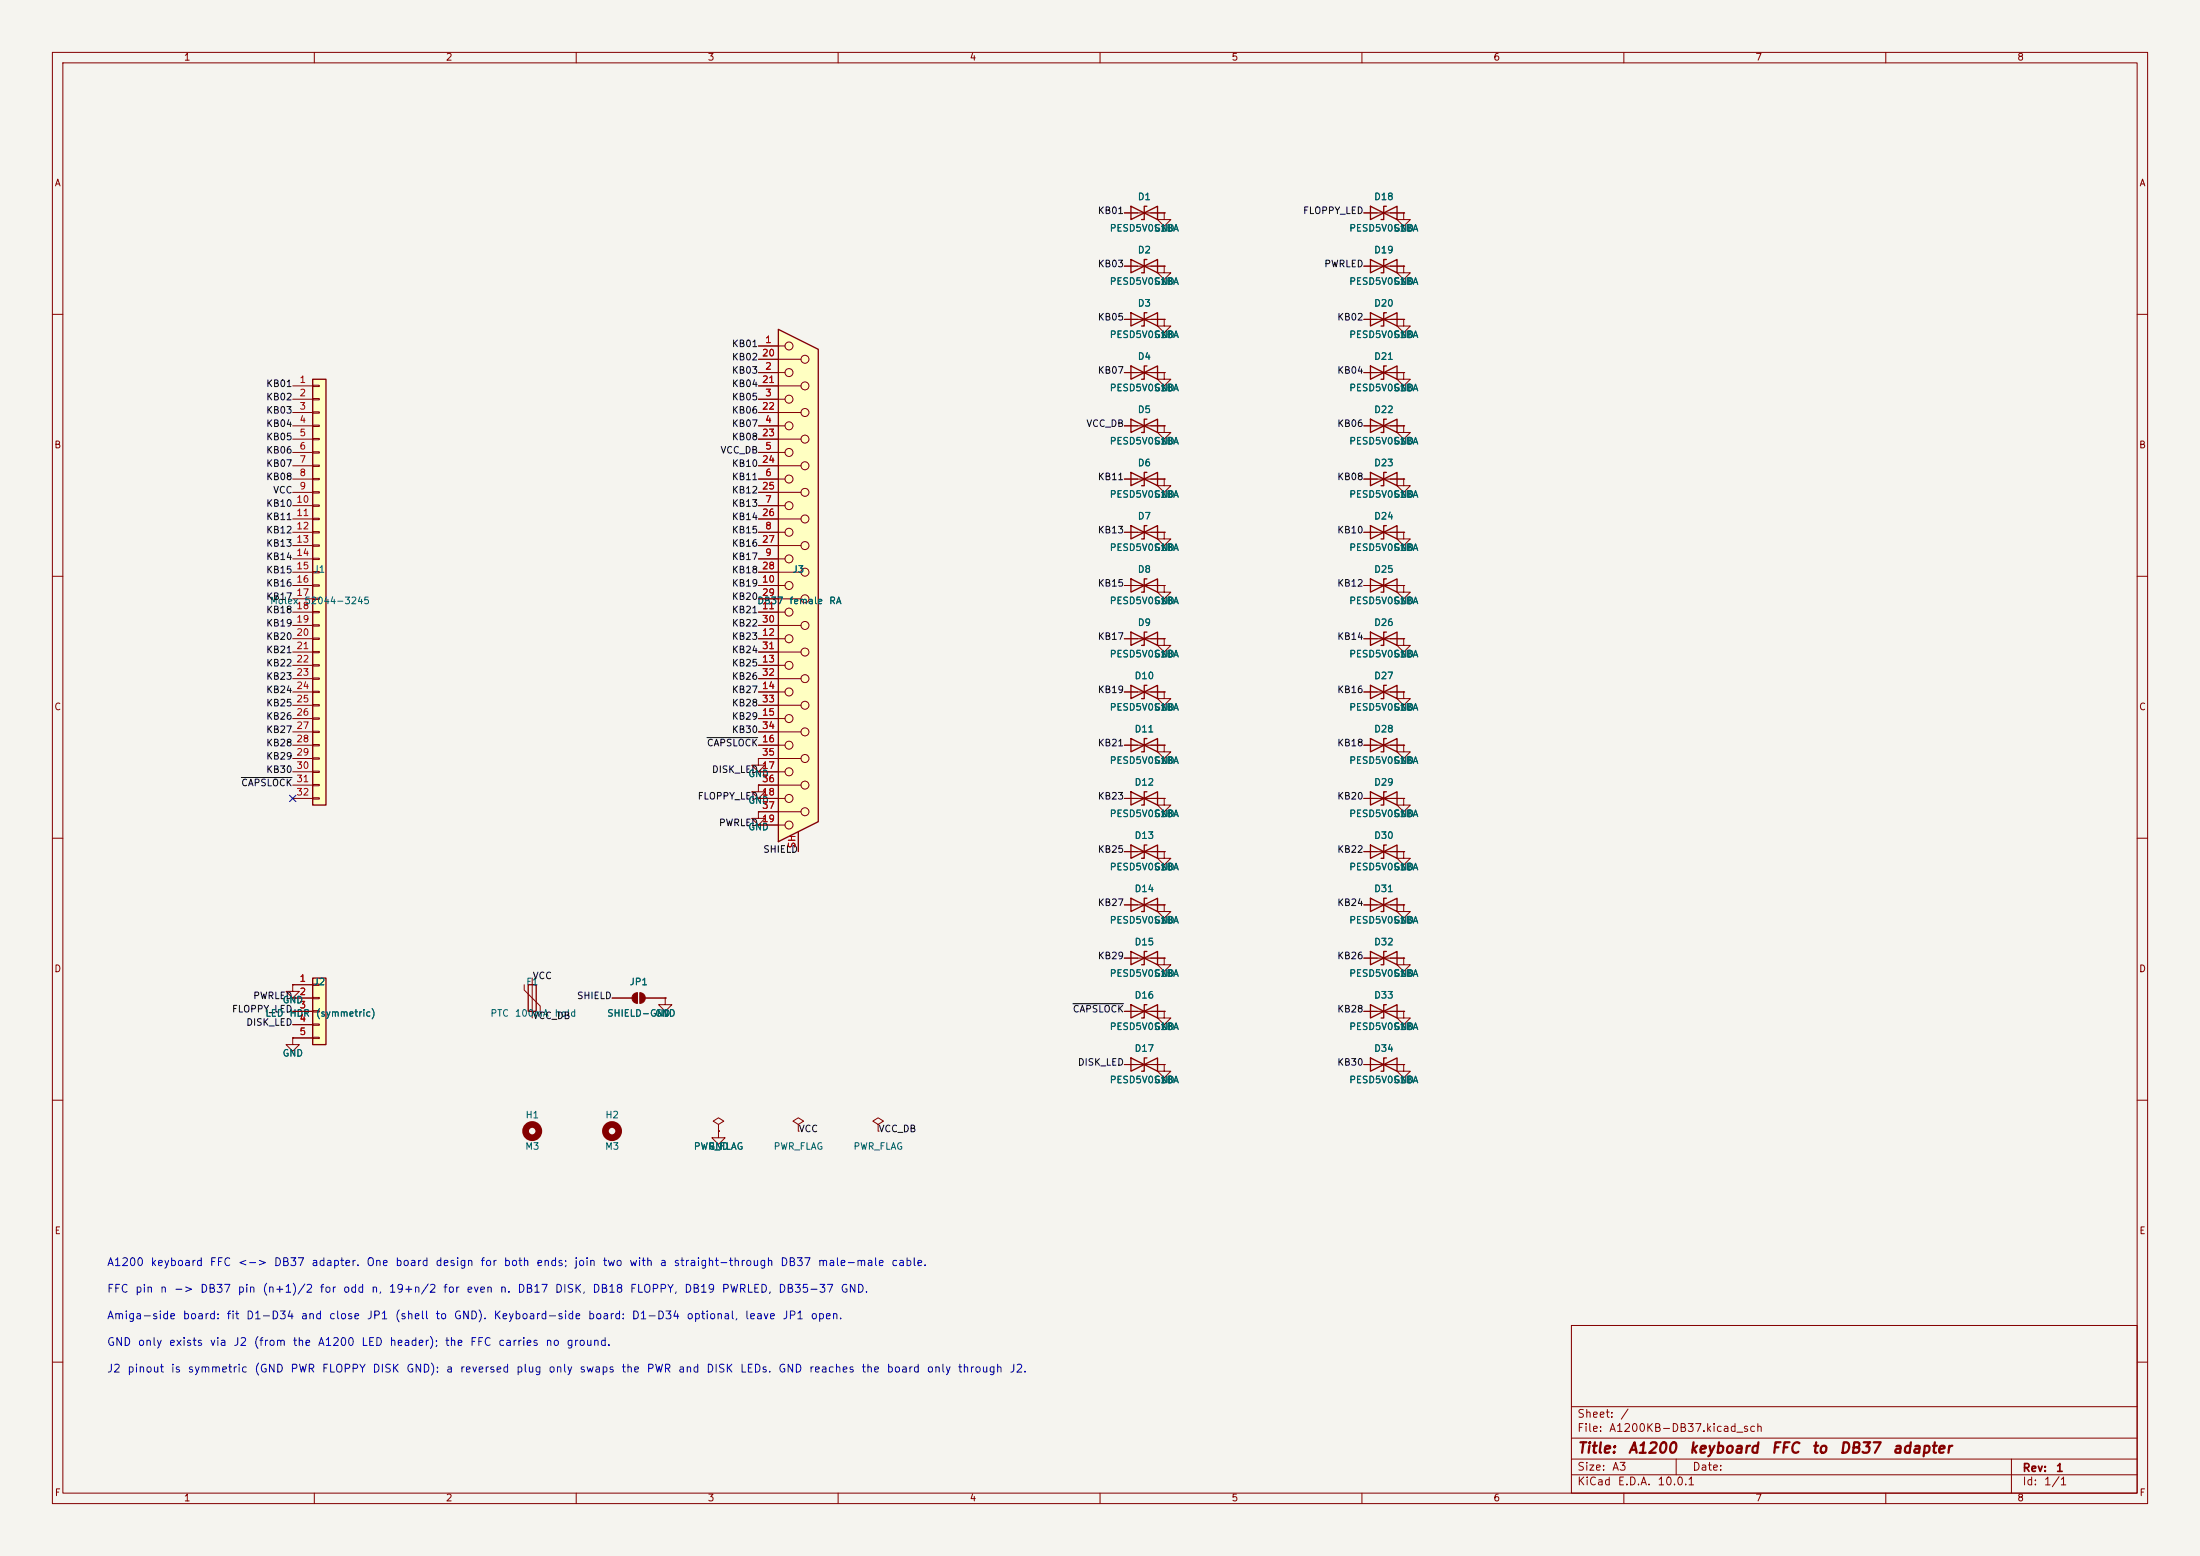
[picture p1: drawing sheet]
<svg xmlns="http://www.w3.org/2000/svg" width="420mm" height="297mm" viewBox="0 0 420 297" stroke-linecap="round" stroke-linejoin="round" font-family="sans-serif">
<path d="M0 0h420v297h-420z" fill="#f5f4ef" stroke="#f5f4ef" stroke-width=".19"/>
<g fill="none" stroke="#840000" stroke-width=".19">
<path d="M10 10h400v277h-400zM12 12h396v273h-396zM60 10v2M110 10v2M160 10v2M210 10v2M260 10v2M310 10v2M360 10v2M10 60h2M408 60h2M10 110h2"/>
<path d="M408 110h2M10 160h2M408 160h2M214.6 172.7h7.6M214.6 193h7.6M222.2 193v1.3h1.3l-1.3 1.3-1.2-1.3h1.2M222.2 193h.1M10 210h2M408 210h2M300 253h108v32h-108zM10 260h2M300 278.5h108"/>
<path d="M300 274.5h108M300 268.5h108M320 278.5v3M384 278.5v6.5M408 260h2M60 285v2M110 285v2M160 285v2M210 285v2M260 285v2M300 281.5h108M310 285v2"/>
<path d="M360 285v2"/>
</g>
<path d="M215.9 171.5v2.5l5.1-2.5v2.5zM218.9 171.5h-.5v2.5h-.5M215.9 191.8v2.5l5.1-2.5v2.5zM218.9 191.8h-.5v2.5h-.5" fill="none" stroke="#840000" stroke-width=".25"/>
<path d="M148.6 62.9l7.6 3.8v90.1l-7.6 3.9z" fill="#ffffc2"/>
<g fill="none" stroke="#840000" stroke-width=".19">
<path d="M144.8 66h5.1M144.8 68.6h8.1M144.8 71.1h5.1M144.8 73.7h8.1M144.8 76.2h5.1M144.8 78.7h8.1M144.8 81.3h5.1M144.8 83.8h8.1M144.8 86.4h5.1M144.8 88.9h8.1M144.8 91.4h5.1M144.8 94h8.1"/>
<path d="M144.8 96.5h5.1M144.8 99.1h8.1M144.8 101.6h5.1M144.8 104.1h8.1M144.8 106.7h5.1M144.8 109.2h8.1M144.8 111.8h5.1M144.8 114.3h8.1M144.8 116.8h5.1M144.8 119.4h8.1M214.6 111.8h7.6M222.2 111.8v1.2h1.3l-1.3 1.3-1.2-1.3h1.2"/>
<path d="M222.2 111.8h.1M144.8 121.9h5.1M144.8 124.5h8.1M144.8 127h5.1M144.8 129.5h8.1M144.8 132.1h5.1M144.8 134.6h8.1M144.8 137.2h5.1M144.8 139.7h8.1M214.6 121.9h7.6M214.6 132.1h7.6M222.2 121.9v1.3h1.3l-1.3 1.3-1.2-1.3h1.2"/>
<path d="M222.2 121.9h.1M222.2 132.1v1.3h1.3l-1.3 1.2-1.2-1.2h1.2M222.2 132.1h.1M144.8 154.9v1.3h1.2l-1.2 1.3-1.3-1.3h1.3M144.8 154.9h.1M144.8 149.9v1.2h1.2l-1.2 1.3-1.3-1.3h1.3M144.8 149.9h.1M144.8 144.8v1.3h1.2l-1.2 1.2-1.3-1.2h1.3M144.8 144.8h.1M144.8 142.2h5.1M144.8 144.8h8.1M144.8 147.3h5.1"/>
<path d="M144.8 149.9h8.1M144.8 152.4h5.1M144.8 154.9h8.1M144.8 157.5h5.1M152.4 158.8v3.8M214.6 142.2h7.6M214.6 152.4h7.6M222.2 142.2v1.3h1.3l-1.3 1.3-1.2-1.3h1.2M222.2 142.2h.1M222.2 152.4v1.3h1.3l-1.3 1.2-1.2-1.2h1.2M222.2 152.4h.1M260.3 152.4h7.7"/>
<path d="M268 152.4v1.3h1.2l-1.2 1.2-1.3-1.2h1.3M268 152.4h.1M214.6 162.6h7.6M222.2 162.6v1.2h1.3l-1.3 1.3-1.2-1.3h1.2M222.2 162.6h.1M260.3 162.6h7.7M268 162.6v1.2h1.2l-1.2 1.3-1.3-1.3h1.3M268 162.6h.1M100.1 188v1l3 3v1M101.6 186.7v7.6M116.8 190.5h3.8M121.7 189.5v2"/>
<path d="M122.2 189.5v2M123.2 190.5h3.8M127 190.5v1.3h1.3l-1.3 1.2-1.3-1.2h1.3M127 190.5h.1"/>
<circle cx="150.6" cy="66" r=".76"/>
<circle cx="150.6" cy="76.2" r=".76"/>
<circle cx="150.6" cy="71.1" r=".76"/>
<circle cx="153.7" cy="68.6" r=".76"/>
<circle cx="153.7" cy="73.7" r=".76"/>
<circle cx="153.7" cy="78.7" r=".76"/>
<circle cx="150.6" cy="86.4" r=".76"/>
<circle cx="150.6" cy="91.4" r=".76"/>
<circle cx="150.6" cy="96.5" r=".76"/>
<circle cx="150.6" cy="81.3" r=".76"/>
<circle cx="153.7" cy="99.1" r=".76"/>
<circle cx="153.7" cy="88.9" r=".76"/>
<circle cx="153.7" cy="83.8" r=".76"/>
<circle cx="153.7" cy="94" r=".76"/>
<circle cx="150.6" cy="111.8" r=".76"/>
<circle cx="150.6" cy="106.7" r=".76"/>
<circle cx="150.6" cy="116.8" r=".76"/>
<circle cx="150.6" cy="101.6" r=".76"/>
<circle cx="153.7" cy="104.1" r=".76"/>
<circle cx="153.7" cy="114.3" r=".76"/>
<circle cx="153.7" cy="109.2" r=".76"/>
<circle cx="153.7" cy="119.4" r=".76"/>
<circle cx="150.6" cy="132.1" r=".76"/>
<circle cx="150.6" cy="121.9" r=".76"/>
<circle cx="150.6" cy="137.2" r=".76"/>
<circle cx="150.6" cy="127" r=".76"/>
<circle cx="153.7" cy="129.5" r=".76"/>
<circle cx="153.7" cy="134.6" r=".76"/>
<circle cx="153.7" cy="139.7" r=".76"/>
<circle cx="153.7" cy="124.5" r=".76"/>
<circle cx="150.6" cy="157.5" r=".76"/>
<circle cx="150.6" cy="147.3" r=".76"/>
<circle cx="150.6" cy="152.4" r=".76"/>
<circle cx="150.6" cy="142.2" r=".76"/>
<circle cx="153.7" cy="149.9" r=".76"/>
<circle cx="153.7" cy="144.8" r=".76"/>
<circle cx="153.7" cy="154.9" r=".76"/>
</g>
<g fill="none" stroke="#840000" stroke-width=".25">
<path d="M148.6 62.9l7.6 3.8v90.1l-7.6 3.9zM215.9 110.5v2.5l5.1-2.5v2.5zM218.9 110.5h-.5v2.5h-.5M215.9 120.7v2.5l5.1-2.5v2.5zM215.9 130.8v2.6l5.1-2.6v2.6zM218.9 120.7h-.5v2.5h-.5M218.9 130.8h-.5v2.6h-.5M215.9 141v2.5l5.1-2.5v2.5zM215.9 151.1v2.6l5.1-2.6v2.6zM218.9 141h-.5v2.5h-.5M218.9 151.1h-.5v2.6h-.5M261.6 151.1v2.6l5.1-2.6v2.6z"/>
<path d="M264.7 151.1h-.5v2.6h-.5M215.9 161.3v2.5l5.1-2.5v2.5zM218.9 161.3h-.5v2.5h-.5M261.6 161.3v2.5l5.1-2.5v2.5zM264.7 161.3h-.5v2.5h-.5M100.8 188h1.6v5h-1.6z"/>
</g>
<g fill="#840000" stroke="#840000" stroke-width=".19">
<path d="M120.9 189.8l.8-.3v2a1.02 1.02 0 0 1-1-.6 1.02 1.02 0 0 1 .2-1.1z"/>
<path d="M122.2 189.5a1.02 1.02 0 0 1 1 1 1.02 1.02 0 0 1-1 1z"/>
</g>
<g fill="none" stroke="#840000" stroke-width="1.3">
<circle cx="101.6" cy="215.9" r="1.27"/>
<circle cx="116.8" cy="215.9" r="1.27"/>
</g>
<path d="M59.7 186.7h2.5v12.7h-2.5z" fill="#ffffc2"/>
<g fill="none" stroke="#840000" stroke-width=".25">
<path d="M215.9 39.4v2.5l5.1-2.5v2.5zM218.9 39.4h-.5v2.5h-.5M261.6 39.4v2.5l5.1-2.5v2.5zM264.7 39.4h-.5v2.5h-.5M261.6 49.5v2.6l5.1-2.6v2.6zM264.7 49.5h-.5v2.6h-.5M261.6 110.5v2.5l5.1-2.5v2.5zM264.7 110.5h-.5v2.5h-.5M261.6 130.8v2.6l5.1-2.6v2.6zM261.6 120.7v2.5l5.1-2.5v2.5zM264.7 130.8h-.5v2.6h-.5M264.7 120.7h-.5v2.5h-.5"/>
<path d="M261.6 141v2.5l5.1-2.5v2.5zM264.7 141h-.5v2.5h-.5M59.7 186.7h2.5v12.7h-2.5z"/>
</g>
<g fill="none" stroke="#840000" stroke-width=".19">
<path d="M214.6 40.6h7.6M222.2 40.6v1.3h1.3l-1.3 1.3-1.2-1.3h1.2M222.2 40.6h.1M260.3 40.6h7.7M260.3 50.8h7.7M268 50.8v1.3h1.2l-1.2 1.2-1.3-1.2h1.3M268 50.8h.1M268 40.6v1.3h1.2l-1.2 1.3-1.3-1.3h1.3M268 40.6h.1M260.3 111.8h7.7M268 111.8v1.2h1.2l-1.2 1.3-1.3-1.3h1.3M268 111.8h.1"/>
<path d="M260.3 132.1h7.7M260.3 121.9h7.7M268 132.1v1.3h1.2l-1.2 1.2-1.3-1.2h1.3M268 132.1h.1M268 121.9v1.3h1.2l-1.2 1.3-1.3-1.3h1.3M268 121.9h.1M260.3 142.2h7.7M268 142.2v1.3h1.2l-1.2 1.3-1.3-1.3h1.3M268 142.2h.1M55.9 188v1.2h1.2l-1.2 1.3-1.3-1.3h1.3M55.9 188h.1M55.9 198.1v1.3h1.2l-1.2 1.3-1.3-1.3h1.3"/>
<path d="M55.9 198.1h.1M55.9 188h3.8M55.9 190.5h3.8M55.9 193h3.8M55.9 195.6h3.8M55.9 198.1h3.8M59.7 187.8h1.3v.3h-1.3zM59.7 190.4h1.3v.2h-1.3zM59.7 192.9h1.3v.3h-1.3zM59.7 195.5h1.3v.2h-1.3zM59.7 198h1.3v.2h-1.3zM137.2 215.9v1.3h1.2l-1.2 1.2-1.3-1.2h1.3"/>
<path d="M137.2 215.9h.1M137.2 214.6l1-.6-1-.6-1.1 .6 1.1 .6v1.3M152.4 214.6l1-.6-1-.6-1 .6 1 .6v1.3M152.4 215.9h.1M167.6 214.6l1.1-.6-1.1-.6-1 .6 1 .6v1.3M167.6 215.9h.1"/>
</g>
<path d="M59.7 72.4h2.5v81.3h-2.5z" fill="#ffffc2"/>
<g fill="none" stroke="#840000" stroke-width=".25">
<path d="M215.9 49.5v2.6l5.1-2.6v2.6zM215.9 59.7v2.5l5.1-2.5v2.5zM218.9 49.5h-.5v2.6h-.5M218.9 59.7h-.5v2.5h-.5M261.6 59.7v2.5l5.1-2.5v2.5zM264.7 59.7h-.5v2.5h-.5M59.7 72.4h2.5v81.3h-2.5zM215.9 69.9v2.5l5.1-2.5v2.5zM218.9 69.9h-.5v2.5h-.5M261.6 69.9v2.5l5.1-2.5v2.5zM264.7 69.9h-.5v2.5h-.5M215.9 90.2v2.5l5.1-2.5v2.5z"/>
<path d="M215.9 80v2.6l5.1-2.6v2.6zM218.9 90.2h-.5v2.5h-.5M218.9 80h-.5v2.6h-.5M261.6 90.2v2.5l5.1-2.5v2.5zM261.6 80v2.6l5.1-2.6v2.6zM264.7 90.2h-.5v2.5h-.5M264.7 80h-.5v2.6h-.5M215.9 100.3v2.6l5.1-2.6v2.6zM218.9 100.3h-.5v2.6h-.5M261.6 100.3v2.6l5.1-2.6v2.6zM264.7 100.3h-.5v2.6h-.5M261.6 171.5v2.5l5.1-2.5v2.5z"/>
<path d="M264.7 171.5h-.5v2.5h-.5M215.9 181.6v2.6l5.1-2.6v2.6zM218.9 181.6h-.5v2.6h-.5M261.6 191.8v2.5l5.1-2.5v2.5zM261.6 181.6v2.6l5.1-2.6v2.6zM264.7 191.8h-.5v2.5h-.5M264.7 181.6h-.5v2.6h-.5M215.9 201.9v2.6l5.1-2.6v2.6zM218.9 201.9h-.5v2.6h-.5M261.6 201.9v2.6l5.1-2.6v2.6zM264.7 201.9h-.5v2.6h-.5"/>
</g>
<g fill="none" stroke="#840000" stroke-width=".19">
<path d="M214.6 50.8h7.6M214.6 40.6h2.6M219.7 40.6h2.5M222.2 50.8v1.3h1.3l-1.3 1.2-1.2-1.2h1.2M222.2 50.8h.1M222.2 40.6h.1M260.3 50.8h2.6M260.3 40.6h2.6M265.4 50.8h2.6M265.4 40.6h2.6M268 50.8h.1M268 40.6h.1"/>
<path d="M55.9 73.7h3.8M55.9 76.2h3.8M55.9 78.7h3.8M59.7 73.5h1.3v.3h-1.3zM59.7 76.1h1.3v.2h-1.3zM59.7 78.6h1.3v.3h-1.3zM144.8 73.7h3.8M144.8 76.2h3.8M144.8 78.7h3.8M144.8 71.1h3.8M144.8 66h3.8M144.8 68.6h3.8"/>
<path d="M214.6 71.1h7.6M214.6 61h7.6M222.2 71.1v1.3h1.3l-1.3 1.3-1.2-1.3h1.2M222.2 71.1h.1M222.2 61v1.2h1.3l-1.3 1.3-1.2-1.3h1.2M222.2 61h.1M260.3 71.1h7.7M260.3 61h7.7M268 61v1.2h1.2l-1.2 1.3-1.3-1.3h1.3M268 61h.1M268 71.1v1.3h1.2l-1.2 1.3-1.3-1.3h1.3M268 71.1h.1"/>
<path d="M55.9 81.3h3.8M55.9 83.8h3.8M55.9 86.4h3.8M55.9 88.9h3.8M55.9 91.4h3.8M55.9 94h3.8M55.9 96.5h3.8M55.9 99.1h3.8M59.7 81.2h1.3v.2h-1.3zM59.7 83.7h1.3v.2h-1.3zM59.7 86.2h1.3v.3h-1.3zM59.7 88.8h1.3v.2h-1.3z"/>
<path d="M59.7 91.3h1.3v.3h-1.3zM59.7 93.9h1.3v.2h-1.3zM59.7 96.4h1.3v.2h-1.3zM59.7 98.9h1.3v.3h-1.3zM144.8 81.3h3.8M144.8 83.8h3.8M144.8 86.4h3.8M144.8 88.9h3.8M144.8 91.4h3.8M144.8 94h3.8M144.8 96.5h3.8M144.8 99.1h3.8"/>
<path d="M214.6 81.3h7.6M214.6 91.4h7.6M222.2 91.4v1.3h1.3l-1.3 1.3-1.2-1.3h1.2M222.2 91.4h.1M222.2 81.3v1.3h1.3l-1.3 1.2-1.2-1.2h1.2M222.2 81.3h.1M260.3 81.3h7.7M260.3 91.4h7.7M268 81.3v1.3h1.2l-1.2 1.2-1.3-1.2h1.3M268 81.3h.1M268 91.4v1.3h1.2l-1.2 1.3-1.3-1.3h1.3M268 91.4h.1"/>
<path d="M55.9 101.6h3.8M55.9 104.1h3.8M55.9 106.7h3.8M55.9 109.2h3.8M55.9 111.8h3.8M55.9 114.3h3.8M55.9 116.8h3.8M55.9 119.4h3.8M59.7 101.5h1.3v.2h-1.3zM59.7 104h1.3v.3h-1.3zM59.7 106.6h1.3v.2h-1.3zM59.7 109.1h1.3v.2h-1.3z"/>
<path d="M59.7 111.6h1.3v.3h-1.3zM59.7 114.2h1.3v.2h-1.3zM59.7 116.7h1.3v.3h-1.3zM59.7 119.3h1.3v.2h-1.3zM144.8 101.6h3.8M144.8 104.1h3.8M144.8 106.7h3.8M144.8 109.2h3.8M144.8 111.8h3.8M144.8 114.3h3.8M144.8 116.8h3.8M144.8 119.4h3.8"/>
<path d="M214.6 101.6h7.6M214.6 111.8h2.6M219.7 111.8h2.5M222.2 101.6v1.3h1.3l-1.3 1.2-1.2-1.2h1.2M222.2 101.6h.1M222.2 111.8h.1M260.3 101.6h7.7M260.3 111.8h2.6M265.4 111.8h2.6M268 101.6v1.3h1.2l-1.2 1.2-1.3-1.2h1.3M268 101.6h.1M268 111.8h.1"/>
<path d="M55.9 121.9h3.8M55.9 124.5h3.8M55.9 127h3.8M55.9 129.5h3.8M55.9 132.1h3.8M55.9 134.6h3.8M55.9 137.2h3.8M55.9 139.7h3.8M59.7 121.8h1.3v.2h-1.3zM59.7 124.3h1.3v.3h-1.3zM59.7 126.9h1.3v.2h-1.3zM59.7 129.4h1.3v.3h-1.3z"/>
<path d="M59.7 132h1.3v.2h-1.3zM59.7 134.5h1.3v.2h-1.3zM59.7 137h1.3v.3h-1.3zM59.7 139.6h1.3v.2h-1.3zM144.8 121.9h3.8M144.8 124.5h3.8M144.8 127h3.8M144.8 129.5h3.8M144.8 132.1h3.8M144.8 134.6h3.8M144.8 137.2h3.8M144.8 139.7h3.8"/>
<path d="M214.6 121.9h2.6M214.6 132.1h2.6M219.7 121.9h2.5M219.7 132.1h2.5M222.2 132.1h.1M222.2 121.9h.1M260.3 121.9h2.6M260.3 132.1h2.6M265.4 121.9h2.6M265.4 132.1h2.6M268 121.9h.1M268 132.1h.1"/>
<path d="M55.9 142.2h3.8M55.9 144.8h3.8M55.9 147.3h3.8M55.9 149.9h3.8M55.9 152.4h3.8M59.7 142.1h1.3v.3h-1.3zM59.7 144.7h1.3v.2h-1.3zM59.7 147.2h1.3v.2h-1.3zM59.7 149.7h1.3v.3h-1.3zM59.7 152.3h1.3v.2h-1.3zM144.8 144.8h.1M144.8 149.9h.1"/>
<path d="M144.8 154.9h.1M144.8 142.2h3.8M144.8 144.8h3.8M144.8 147.3h3.8M144.8 149.9h3.8M144.8 152.4h3.8M144.8 157.5h3.8M144.8 154.9h3.8M152.4 158.8v3.8M214.6 142.2h2.6M214.6 152.4h2.6M219.7 142.2h2.5"/>
<path d="M219.7 152.4h2.5M222.2 152.4h.1M222.2 142.2h.1M260.3 142.2h2.6M260.3 152.4h2.6M265.4 142.2h2.6M265.4 152.4h2.6M268 142.2h.1M268 152.4h.1M214.6 172.7h2.6M214.6 162.6h2.6M219.7 172.7h2.5"/>
<path d="M219.7 162.6h2.5M222.2 172.7v1.3h1.3l-1.3 1.3-1.2-1.3h1.2M222.2 172.7h.1M222.2 162.6h.1M260.3 172.7h7.7M260.3 162.6h2.6M265.4 162.6h2.6M268 172.7v1.3h1.2l-1.2 1.3-1.3-1.3h1.3M268 172.7h.1M268 162.6h.1M55.9 188h.1M55.9 198.1h.1"/>
<path d="M55.9 193h3.8M55.9 190.5h3.8M55.9 188h3.8M55.9 195.6h3.8M55.9 198.1h3.8M116.8 190.5h3.8M123.2 190.5h3.8M127 190.5h.1M214.6 193h2.6M214.6 182.9h7.6M219.7 193h2.5M222.2 182.9v1.3h1.3l-1.3 1.2-1.2-1.2h1.2"/>
<path d="M222.2 182.9h.1M222.2 193h.1M260.3 193h7.7M260.3 182.9h7.7M268 193v1.3h1.2l-1.2 1.3-1.3-1.3h1.3M268 193h.1M268 182.9v1.3h1.2l-1.2 1.2-1.3-1.2h1.3M268 182.9h.1M137.2 215.9h.1M214.6 203.2h7.6M222.2 203.2v1.3h1.3l-1.3 1.2-1.2-1.2h1.2M222.2 203.2h.1"/>
<path d="M260.3 203.2h7.7M268 203.2v1.3h1.2l-1.2 1.2-1.3-1.2h1.3M268 203.2h.1"/>
</g>
<path d="M46.1 148.4h9.7M135 140.8h9.7M204.8 191.6h9.7" fill="none" stroke="#0f0f0f" stroke-width=".19"/>
<path d="M55.3 151.8l1.2 1.2M56.5 151.8l-1.2 1.2" fill="none" stroke="#000084" stroke-width=".19"/>
<g font-size="2" fill="#840000">
<text x="301" y="277.9">Title:</text>
<text x="310.6" y="277.9">A1200</text>
<text x="322.3" y="277.9">keyboard</text>
<text x="338" y="277.9">FFC</text>
<text x="345.7" y="277.9">to</text>
<text x="351" y="277.9">DB37</text>
<text x="361.1" y="277.9">adapter</text>
</g>
<g font-size="1.5" fill="#0000c2">
<text x="20.3" y="242">A1200</text>
<text x="28.6" y="242">keyboard</text>
<text x="39.9" y="242">FFC</text>
<text x="45.3" y="242">&lt;-&gt;</text>
<text x="52.2" y="242">DB37</text>
<text x="59.3" y="242">adapter.</text>
<text x="69.8" y="242">One</text>
<text x="75.3" y="242">board</text>
<text x="83" y="242">design</text>
<text x="91.6" y="242">for</text>
<text x="96" y="242">both</text>
<text x="102.3" y="242">ends;</text>
<text x="109.5" y="242">join</text>
<text x="114.9" y="242">two</text>
<text x="120" y="242">with</text>
<text x="125.8" y="242">a</text>
<text x="128.5" y="242">straight-through</text>
<text x="148.8" y="242">DB37</text>
<text x="156" y="242">male-male</text>
<text x="170" y="242">cable.</text>
<text x="20.3" y="247.1">FFC</text>
<text x="25.7" y="247.1">pin</text>
<text x="30.4" y="247.1">n</text>
<text x="33.1" y="247.1">-&gt;</text>
<text x="38.1" y="247.1">DB37</text>
<text x="45.2" y="247.1">pin</text>
<text x="50" y="247.1">(n+1)/2</text>
<text x="60.9" y="247.1">for</text>
<text x="65.4" y="247.1">odd</text>
<text x="70.7" y="247.1">n,</text>
<text x="74.1" y="247.1">19+n/2</text>
<text x="84.5" y="247.1">for</text>
<text x="88.9" y="247.1">even</text>
<text x="95.3" y="247.1">n.</text>
<text x="98.7" y="247.1">DB17</text>
<text x="105.8" y="247.1">DISK,</text>
<text x="113" y="247.1">DB18</text>
<text x="120.1" y="247.1">FLOPPY,</text>
<text x="130.5" y="247.1">DB19</text>
<text x="137.7" y="247.1">PWRLED,</text>
<text x="148.5" y="247.1">DB35-37</text>
<text x="160.3" y="247.1">GND.</text>
<text x="20.3" y="257.3">GND</text>
<text x="20.3" y="252.2">Amiga-side</text>
<text x="26.2" y="257.3">only</text>
<text x="32.1" y="257.3">exists</text>
<text x="34.8" y="252.2">board:</text>
<text x="39.9" y="257.3">via</text>
<text x="43.1" y="252.2">fit</text>
<text x="44.4" y="257.3">J2</text>
<text x="46.9" y="252.2">D1-D34</text>
<text x="48.3" y="257.3">(from</text>
<text x="55.8" y="257.3">the</text>
<text x="57.3" y="252.2">and</text>
<text x="60.6" y="257.3">A1200</text>
<text x="62.7" y="252.2">close</text>
<text x="68.9" y="257.3">LED</text>
<text x="69.9" y="252.2">JP1</text>
<text x="74.2" y="257.3">header);</text>
<text x="75.3" y="252.2">(shell</text>
<text x="83" y="252.2">to</text>
<text x="84.8" y="257.3">the</text>
<text x="86.5" y="252.2">GND).</text>
<text x="89.6" y="257.3">FFC</text>
<text x="94.1" y="252.2">Keyboard-side</text>
<text x="95" y="257.3">carries</text>
<text x="104" y="257.3">no</text>
<text x="108" y="257.3">ground.</text>
<text x="112.1" y="252.2">board:</text>
<text x="120.5" y="252.2">D1-D34</text>
<text x="130.9" y="252.2">optional,</text>
<text x="142.1" y="252.2">leave</text>
<text x="149.2" y="252.2">JP1</text>
<text x="154.6" y="252.2">open.</text>
<text x="20.3" y="262.3">J2</text>
<text x="24.2" y="262.3">pinout</text>
<text x="32.5" y="262.3">is</text>
<text x="35.7" y="262.3">symmetric</text>
<text x="48.4" y="262.3">(GND</text>
<text x="55.3" y="262.3">PWR</text>
<text x="61.3" y="262.3">FLOPPY</text>
<text x="71" y="262.3">DISK</text>
<text x="77.4" y="262.3">GND):</text>
<text x="85" y="262.3">a</text>
<text x="87.7" y="262.3">reversed</text>
<text x="98.4" y="262.3">plug</text>
<text x="104.6" y="262.3">only</text>
<text x="110.5" y="262.3">swaps</text>
<text x="118.5" y="262.3">the</text>
<text x="123.3" y="262.3">PWR</text>
<text x="129.3" y="262.3">and</text>
<text x="134.7" y="262.3">DISK</text>
<text x="141.1" y="262.3">LEDs.</text>
<text x="148.4" y="262.3">GND</text>
<text x="154.3" y="262.3">reaches</text>
<text x="164.3" y="262.3">the</text>
<text x="169.1" y="262.3">board</text>
<text x="176.8" y="262.3">only</text>
<text x="182.7" y="262.3">through</text>
<text x="192.6" y="262.3">J2.</text>
</g>
<g font-size="1.5" fill="#840000">
<text x="301" y="273.7">File:</text>
<text x="301" y="271">Sheet:</text>
<text x="307.1" y="273.7">A1200KB-DB37.kicad_sch</text>
<text x="309.2" y="271">/</text>
<text x="301" y="281.1">Size:</text>
<text x="307.6" y="281.1">A3</text>
<text x="323" y="281.1">Date:</text>
<text x="386" y="281.3">Rev:</text>
<text x="392.4" y="281.3">1</text>
<text x="301" y="283.9">KiCad</text>
<text x="308.7" y="283.9">E.D.A.</text>
<text x="316.3" y="283.9">10.0.1</text>
<text x="386" y="283.9">Id:</text>
<text x="390.1" y="283.9">1/1</text>
</g>
<g font-size="1.3" fill="#840000">
<text x="35" y="11.9">1</text>
<text x="85" y="11.9">2</text>
<text x="135" y="11.9">3</text>
<text x="185" y="11.9">4</text>
<text x="235" y="11.9">5</text>
<text x="285" y="11.9">6</text>
<text x="335" y="11.9">7</text>
<text x="385" y="11.9">8</text>
<text x="10.3" y="35.9">A</text>
<text x="408.3" y="35.9">A</text>
<text x="10.3" y="85.9">B</text>
<text x="408.2" y="85.9">B</text>
<text x="10.3" y="135.9">C</text>
<text x="408.2" y="135.9">C</text>
<text x="10.3" y="185.9">D</text>
<text x="408.2" y="185.9">D</text>
<text x="10.3" y="235.9">E</text>
<text x="408.3" y="235.9">E</text>
<text x="10.3" y="285.9">F</text>
<text x="35" y="286.9">1</text>
<text x="85" y="286.9">2</text>
<text x="135" y="286.9">3</text>
<text x="185" y="286.9">4</text>
<text x="235" y="286.9">5</text>
<text x="285" y="286.9">6</text>
<text x="335" y="286.9">7</text>
<text x="385" y="286.9">8</text>
<text x="408.3" y="285.9">F</text>
</g>
<g font-size="1.3" fill="#0f0f0f">
<text x="209.5" y="41.2">KB01</text>
<text x="248.7" y="41.2">FLOPPY_LED</text>
<text x="209.5" y="51.3">KB03</text>
<text x="252.7" y="51.3">PWRLED</text>
<text x="209.5" y="61.5">KB05</text>
<text x="255.2" y="61.5">KB02</text>
<text x="139.6" y="66.6">KB01</text>
<text x="139.6" y="71.6">KB03</text>
<text x="139.6" y="69.1">KB02</text>
<text x="209.5" y="71.6">KB07</text>
<text x="255.2" y="71.6">KB04</text>
<text x="50.7" y="74.2">KB01</text>
<text x="50.7" y="76.7">KB02</text>
<text x="139.6" y="74.2">KB04</text>
<text x="139.6" y="76.7">KB05</text>
<text x="50.7" y="79.3">KB03</text>
<text x="50.7" y="81.8">KB04</text>
<text x="139.6" y="81.8">KB07</text>
<text x="139.6" y="79.3">KB06</text>
<text x="207.3" y="81.8">VCC_DB</text>
<text x="255.2" y="81.8">KB06</text>
<text x="50.7" y="86.9">KB06</text>
<text x="50.7" y="84.3">KB05</text>
<text x="50.7" y="89.4">KB07</text>
<text x="137.4" y="86.9">VCC_DB</text>
<text x="139.6" y="84.3">KB08</text>
<text x="139.6" y="89.4">KB10</text>
<text x="50.7" y="92">KB08</text>
<text x="52" y="94.5">VCC</text>
<text x="139.6" y="92">KB11</text>
<text x="139.6" y="94.5">KB12</text>
<text x="209.5" y="92">KB11</text>
<text x="255.2" y="92">KB08</text>
<text x="50.7" y="99.6">KB11</text>
<text x="50.7" y="97">KB10</text>
<text x="139.6" y="99.6">KB14</text>
<text x="139.6" y="97">KB13</text>
<text x="50.7" y="102.1">KB12</text>
<text x="50.7" y="104.7">KB13</text>
<text x="50.7" y="107.2">KB14</text>
<text x="139.6" y="102.1">KB15</text>
<text x="139.6" y="104.7">KB16</text>
<text x="139.6" y="107.2">KB17</text>
<text x="209.5" y="102.1">KB13</text>
<text x="255.2" y="102.1">KB10</text>
<text x="50.7" y="109.7">KB15</text>
<text x="50.7" y="112.3">KB16</text>
<text x="139.6" y="109.7">KB18</text>
<text x="139.6" y="112.3">KB19</text>
<text x="209.5" y="112.3">KB15</text>
<text x="255.2" y="112.3">KB12</text>
<text x="50.7" y="117.4">KB18</text>
<text x="50.7" y="119.9">KB19</text>
<text x="50.7" y="114.8">KB17</text>
<text x="139.6" y="114.8">KB20</text>
<text x="139.6" y="119.9">KB22</text>
<text x="139.6" y="117.4">KB21</text>
<text x="50.7" y="122.4">KB20</text>
<text x="50.7" y="125">KB21</text>
<text x="139.6" y="125">KB24</text>
<text x="139.6" y="122.4">KB23</text>
<text x="209.5" y="122.4">KB17</text>
<text x="255.2" y="122.4">KB14</text>
<text x="50.7" y="127.5">KB22</text>
<text x="50.7" y="130.1">KB23</text>
<text x="139.6" y="127.5">KB25</text>
<text x="139.6" y="130.1">KB26</text>
<text x="50.7" y="137.7">KB26</text>
<text x="50.7" y="132.6">KB24</text>
<text x="50.7" y="135.1">KB25</text>
<text x="139.6" y="137.7">KB29</text>
<text x="139.6" y="132.6">KB27</text>
<text x="139.6" y="135.1">KB28</text>
<text x="209.5" y="132.6">KB19</text>
<text x="255.2" y="132.6">KB16</text>
<text x="50.7" y="140.2">KB27</text>
<text x="50.7" y="142.8">KB28</text>
<text x="134.8" y="142.8">CAPSLOCK</text>
<text x="139.6" y="140.2">KB30</text>
<text x="209.5" y="142.8">KB21</text>
<text x="255.2" y="142.8">KB18</text>
<text x="50.7" y="147.8">KB30</text>
<text x="50.7" y="145.3">KB29</text>
<text x="135.8" y="147.8">DISK_LED</text>
<text x="45.9" y="150.4">CAPSLOCK</text>
<text x="133.1" y="152.9">FLOPPY_LED</text>
<text x="209.5" y="152.9">KB23</text>
<text x="255.2" y="152.9">KB20</text>
<text x="137.1" y="158">PWRLED</text>
<text x="145.6" y="163.1">SHIELD</text>
<text x="209.5" y="163.1">KB25</text>
<text x="255.2" y="163.1">KB22</text>
<text x="209.5" y="173.2">KB27</text>
<text x="255.2" y="173.2">KB24</text>
<text x="209.5" y="183.4">KB29</text>
<text x="255.2" y="183.4">KB26</text>
<text x="48.2" y="191">PWRLED</text>
<text x="101.6" y="187.2">VCC</text>
<text x="110" y="191">SHIELD</text>
<text x="44.2" y="193.6">FLOPPY_LED</text>
<text x="46.9" y="196.1">DISK_LED</text>
<text x="101.6" y="194.8">VCC_DB</text>
<text x="204.7" y="193.6">CAPSLOCK</text>
<text x="255.2" y="193.6">KB28</text>
<text x="205.7" y="203.7">DISK_LED</text>
<text x="255.2" y="203.7">KB30</text>
<text x="152.4" y="216.4">VCC</text>
<text x="167.6" y="216.4">VCC_DB</text>
</g>
<g font-size="1.3" fill="#006464">
<text x="217.1" y="38.5">D1</text>
<text x="262.2" y="38.5">D18</text>
<text x="211.7" y="44.5">PESD5V0S1BA</text>
<text x="220.2" y="44.5">GND</text>
<text x="257.5" y="44.5">PESD5V0S1BA</text>
<text x="265.9" y="44.5">GND</text>
<text x="217.1" y="48.7">D2</text>
<text x="262.2" y="48.7">D19</text>
<text x="211.7" y="54.7">PESD5V0S1BA</text>
<text x="217.1" y="58.8">D3</text>
<text x="220.2" y="54.7">GND</text>
<text x="257.5" y="54.7">PESD5V0S1BA</text>
<text x="262.2" y="58.8">D20</text>
<text x="265.9" y="54.7">GND</text>
<text x="211.7" y="64.8">PESD5V0S1BA</text>
<text x="220.2" y="64.8">GND</text>
<text x="257.5" y="64.8">PESD5V0S1BA</text>
<text x="265.9" y="64.8">GND</text>
<text x="217.1" y="69">D4</text>
<text x="262.2" y="69">D21</text>
<text x="211.7" y="75">PESD5V0S1BA</text>
<text x="220.2" y="75">GND</text>
<text x="257.5" y="75">PESD5V0S1BA</text>
<text x="265.9" y="75">GND</text>
<text x="217.1" y="79.1">D5</text>
<text x="262.2" y="79.1">D22</text>
<text x="211.7" y="85.1">PESD5V0S1BA</text>
<text x="217.1" y="89.3">D6</text>
<text x="220.2" y="85.1">GND</text>
<text x="257.5" y="85.1">PESD5V0S1BA</text>
<text x="262.2" y="89.3">D23</text>
<text x="265.9" y="85.1">GND</text>
<text x="211.7" y="95.3">PESD5V0S1BA</text>
<text x="220.2" y="95.3">GND</text>
<text x="257.5" y="95.3">PESD5V0S1BA</text>
<text x="265.9" y="95.3">GND</text>
<text x="217.1" y="99.5">D7</text>
<text x="262.2" y="99.5">D24</text>
<text x="211.7" y="105.5">PESD5V0S1BA</text>
<text x="220.2" y="105.5">GND</text>
<text x="257.5" y="105.5">PESD5V0S1BA</text>
<text x="265.9" y="105.5">GND</text>
<text x="59.8" y="109.6">J1</text>
<text x="151.2" y="109.6">J3</text>
<text x="217.1" y="109.6">D8</text>
<text x="262.2" y="109.6">D25</text>
<text x="51.5" y="115.6">Molex</text>
<text x="58" y="115.6">52044-3245</text>
<text x="144.5" y="115.6">DB37</text>
<text x="150.6" y="115.6">female</text>
<text x="158.2" y="115.6">RA</text>
<text x="211.7" y="115.6">PESD5V0S1BA</text>
<text x="217.1" y="119.8">D9</text>
<text x="220.2" y="115.6">GND</text>
<text x="257.5" y="115.6">PESD5V0S1BA</text>
<text x="262.2" y="119.8">D26</text>
<text x="265.9" y="115.6">GND</text>
<text x="211.7" y="125.8">PESD5V0S1BA</text>
<text x="220.2" y="125.8">GND</text>
<text x="257.5" y="125.8">PESD5V0S1BA</text>
<text x="265.9" y="125.8">GND</text>
<text x="216.5" y="129.9">D10</text>
<text x="262.2" y="129.9">D27</text>
<text x="211.7" y="135.9">PESD5V0S1BA</text>
<text x="220.2" y="135.9">GND</text>
<text x="257.5" y="135.9">PESD5V0S1BA</text>
<text x="265.9" y="135.9">GND</text>
<text x="216.5" y="140.1">D11</text>
<text x="262.2" y="140.1">D28</text>
<text x="142.7" y="148.6">GND</text>
<text x="211.7" y="146.1">PESD5V0S1BA</text>
<text x="220.2" y="146.1">GND</text>
<text x="257.5" y="146.1">PESD5V0S1BA</text>
<text x="265.9" y="146.1">GND</text>
<text x="142.7" y="153.7">GND</text>
<text x="216.5" y="150.3">D12</text>
<text x="262.2" y="150.3">D29</text>
<text x="142.7" y="158.8">GND</text>
<text x="211.7" y="156.3">PESD5V0S1BA</text>
<text x="216.5" y="160.4">D13</text>
<text x="220.2" y="156.3">GND</text>
<text x="257.5" y="156.3">PESD5V0S1BA</text>
<text x="262.2" y="160.4">D30</text>
<text x="265.9" y="156.3">GND</text>
<text x="211.7" y="166.4">PESD5V0S1BA</text>
<text x="220.2" y="166.4">GND</text>
<text x="257.5" y="166.4">PESD5V0S1BA</text>
<text x="265.9" y="166.4">GND</text>
<text x="216.5" y="170.6">D14</text>
<text x="262.2" y="170.6">D31</text>
<text x="211.7" y="176.6">PESD5V0S1BA</text>
<text x="220.2" y="176.6">GND</text>
<text x="257.5" y="176.6">PESD5V0S1BA</text>
<text x="265.9" y="176.6">GND</text>
<text x="216.5" y="180.7">D15</text>
<text x="262.2" y="180.7">D32</text>
<text x="53.8" y="191.8">GND</text>
<text x="59.8" y="188.4">J2</text>
<text x="100.3" y="188.4">F1</text>
<text x="120.1" y="188.4">JP1</text>
<text x="211.7" y="186.7">PESD5V0S1BA</text>
<text x="216.5" y="190.9">D16</text>
<text x="220.2" y="186.7">GND</text>
<text x="257.5" y="186.7">PESD5V0S1BA</text>
<text x="262.2" y="190.9">D33</text>
<text x="265.9" y="186.7">GND</text>
<text x="50.5" y="194.4">LED</text>
<text x="55.2" y="194.4">HDR</text>
<text x="60.2" y="194.4">(symmetric)</text>
<text x="93.5" y="194.4">PTC</text>
<text x="98.2" y="194.4">100mA</text>
<text x="105.8" y="194.4">hold</text>
<text x="115.8" y="194.4">SHIELD-GND</text>
<text x="125" y="194.4">GND</text>
<text x="211.7" y="196.9">PESD5V0S1BA</text>
<text x="220.2" y="196.9">GND</text>
<text x="257.5" y="196.9">PESD5V0S1BA</text>
<text x="265.9" y="196.9">GND</text>
<text x="53.8" y="202">GND</text>
<text x="216.5" y="201.1">D17</text>
<text x="262.2" y="201.1">D34</text>
<text x="211.7" y="207.1">PESD5V0S1BA</text>
<text x="220.2" y="207.1">GND</text>
<text x="257.5" y="207.1">PESD5V0S1BA</text>
<text x="265.9" y="207.1">GND</text>
<text x="100.2" y="213.8">H1</text>
<text x="115.5" y="213.8">H2</text>
<text x="100.2" y="219.8">M3</text>
<text x="115.4" y="219.8">M3</text>
<text x="132.3" y="219.8">PWR_FLAG</text>
<text x="135.1" y="219.8">GND</text>
<text x="147.6" y="219.8">PWR_FLAG</text>
<text x="162.8" y="219.8">PWR_FLAG</text>
</g>
<g font-size="1.3" fill="#a90000">
<text x="146" y="65.8">1</text>
<text x="145.4" y="68.3">20</text>
<text x="146" y="70.9">2</text>
<text x="57.1" y="73.4">1</text>
<text x="57.1" y="75.9">2</text>
<text x="145.4" y="73.4">21</text>
<text x="146" y="75.9">3</text>
<text x="57.1" y="78.5">3</text>
<text x="57.1" y="81">4</text>
<text x="57.1" y="83.6">5</text>
<text x="145.4" y="78.5">22</text>
<text x="145.4" y="83.6">23</text>
<text x="146" y="81">4</text>
<text x="57.1" y="86.1">6</text>
<text x="57.1" y="88.6">7</text>
<text x="145.4" y="88.6">24</text>
<text x="146" y="86.1">5</text>
<text x="57.1" y="91.2">8</text>
<text x="57.1" y="93.7">9</text>
<text x="145.4" y="93.7">25</text>
<text x="146" y="91.2">6</text>
<text x="56.5" y="96.3">10</text>
<text x="56.5" y="98.8">11</text>
<text x="56.5" y="101.3">12</text>
<text x="145.4" y="98.8">26</text>
<text x="146" y="96.3">7</text>
<text x="146" y="101.3">8</text>
<text x="56.5" y="103.9">13</text>
<text x="56.5" y="106.4">14</text>
<text x="145.4" y="103.9">27</text>
<text x="146" y="106.4">9</text>
<text x="56.5" y="109">15</text>
<text x="56.5" y="111.5">16</text>
<text x="145.4" y="111.5">10</text>
<text x="145.4" y="109">28</text>
<text x="56.5" y="114">17</text>
<text x="56.5" y="116.6">18</text>
<text x="56.5" y="119.1">19</text>
<text x="145.4" y="116.6">11</text>
<text x="145.4" y="114">29</text>
<text x="145.4" y="119.1">30</text>
<text x="56.5" y="121.7">20</text>
<text x="56.5" y="124.2">21</text>
<text x="145.4" y="121.7">12</text>
<text x="145.4" y="124.2">31</text>
<text x="56.5" y="126.7">22</text>
<text x="56.5" y="129.3">23</text>
<text x="56.5" y="131.8">24</text>
<text x="145.4" y="126.7">13</text>
<text x="145.4" y="131.8">14</text>
<text x="145.4" y="129.3">32</text>
<text x="56.5" y="134.4">25</text>
<text x="56.5" y="136.9">26</text>
<text x="145.4" y="136.9">15</text>
<text x="145.4" y="134.4">33</text>
<text x="56.5" y="139.4">27</text>
<text x="56.5" y="142">28</text>
<text x="145.4" y="142">16</text>
<text x="145.4" y="139.4">34</text>
<text x="56.5" y="144.5">29</text>
<text x="56.5" y="147.1">30</text>
<text x="56.5" y="149.6">31</text>
<text x="145.4" y="147.1">17</text>
<text x="145.4" y="144.5">35</text>
<text x="145.4" y="149.6">36</text>
<text x="56.5" y="152.1">32</text>
<text x="145.4" y="152.1">18</text>
<text x="145.4" y="154.7">37</text>
<text x="145.4" y="157.2">19</text>
<text x="152.1" y="162" transform="rotate(-90 152.1 162)">SH</text>
<text x="57.1" y="187.7">1</text>
<text x="57.1" y="190.2">2</text>
<text x="57.1" y="192.8">3</text>
<text x="57.1" y="195.3">4</text>
<text x="57.1" y="197.9">5</text>
</g>
</svg>
